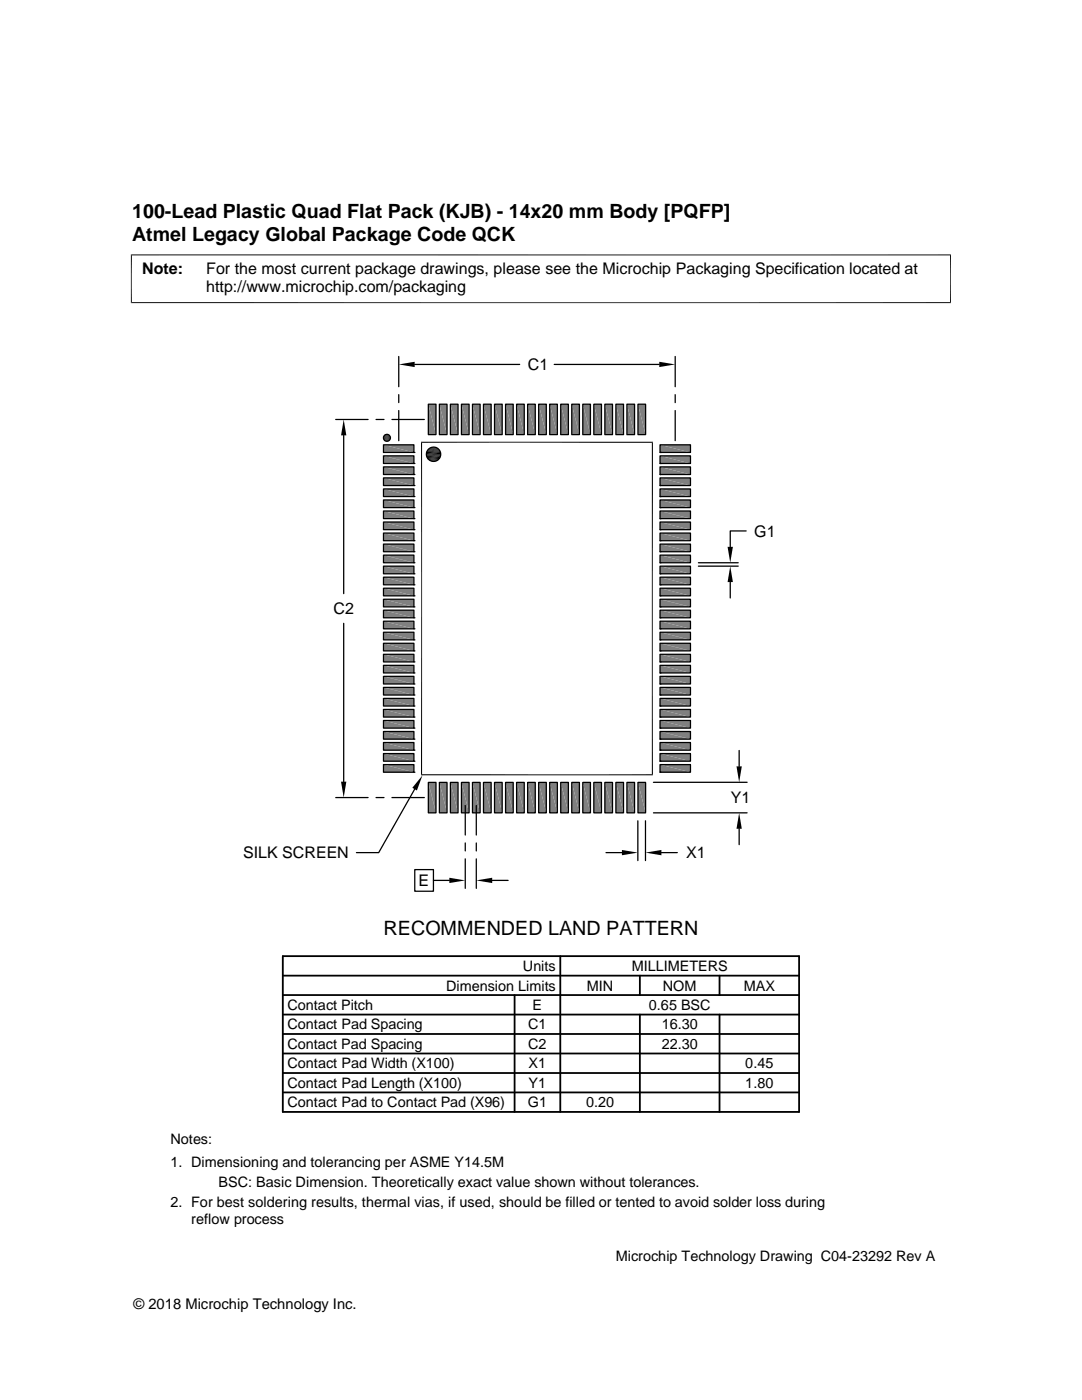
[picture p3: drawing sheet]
<svg xmlns="http://www.w3.org/2000/svg" width="216mm" height="279mm" viewBox="0 0 216 279" stroke-linecap="round" stroke-linejoin="round" font-family="sans-serif">
<g fill="#808080">
<path d="M127.3 80.7l1.5 6h-1.5z"/>
<path d="M127.3 80.7h1.5v6z"/>
<path d="M125.1 80.7l1.5 6h-1.5z"/>
<path d="M125.1 80.7h1.5v6z"/>
<path d="M122.9 80.7l1.5 6h-1.5z"/>
<path d="M122.9 80.7h1.5v6z"/>
<path d="M120.7 80.7l1.5 6h-1.5z"/>
<path d="M120.7 80.7h1.5v6z"/>
<path d="M118.5 80.7l1.5 6h-1.5z"/>
<path d="M118.5 80.7h1.5v6z"/>
<path d="M116.3 80.7l1.5 6h-1.5z"/>
<path d="M116.3 80.7h1.5v6z"/>
<path d="M114.1 80.7l1.5 6h-1.5z"/>
<path d="M114.1 80.7h1.5v6z"/>
<path d="M111.9 80.7l1.5 6h-1.5z"/>
<path d="M111.9 80.7h1.5v6z"/>
<path d="M109.7 80.7l1.5 6h-1.5z"/>
<path d="M109.7 80.7h1.5v6z"/>
<path d="M107.5 80.7l1.5 6h-1.5z"/>
<path d="M107.5 80.7h1.5v6z"/>
<path d="M105.3 80.7l1.5 6h-1.5z"/>
<path d="M105.3 80.7h1.5v6z"/>
<path d="M103.1 80.7l1.5 6h-1.5z"/>
<path d="M103.1 80.7h1.5v6z"/>
<path d="M100.9 80.7l1.5 6h-1.5z"/>
<path d="M100.9 80.7h1.5v6z"/>
<path d="M98.7 80.7l1.5 6h-1.5z"/>
<path d="M98.7 80.7h1.5v6z"/>
<path d="M96.5 80.7l1.5 6h-1.5z"/>
<path d="M96.5 80.7h1.5v6z"/>
<path d="M94.3 80.7l1.5 6h-1.5z"/>
<path d="M94.3 80.7h1.5v6z"/>
<path d="M92.1 80.7l1.5 6h-1.5z"/>
<path d="M92.1 80.7h1.5v6z"/>
<path d="M89.9 80.7l1.5 6h-1.5z"/>
<path d="M89.9 80.7h1.5v6z"/>
<path d="M87.7 80.7l1.5 6h-1.5z"/>
<path d="M87.7 80.7h1.5v6z"/>
<path d="M85.5 80.7l1.5 6h-1.5z"/>
<path d="M85.5 80.7h1.5v6z"/>
<path d="M131.7 88.8l6.1 1.5h-6.1z"/>
<path d="M131.7 88.8h6.1v1.5z"/>
<path d="M76.5 88.8l6.1 1.5h-6.1z"/>
<path d="M76.5 88.8h6.1v1.5z"/>
<path d="M131.7 91l6.1 1.5h-6.1z"/>
<path d="M131.7 91h6.1v1.5z"/>
<path d="M76.5 91l6.1 1.5h-6.1z"/>
<path d="M76.5 91h6.1v1.5z"/>
<path d="M131.7 93.2l6.1 1.5h-6.1z"/>
<path d="M131.7 93.2h6.1v1.5z"/>
<path d="M76.5 93.2l6.1 1.5h-6.1z"/>
<path d="M76.5 93.2h6.1v1.5z"/>
<path d="M131.7 95.4l6.1 1.5h-6.1z"/>
<path d="M131.7 95.4h6.1v1.5z"/>
<path d="M76.5 95.4l6.1 1.5h-6.1z"/>
<path d="M76.5 95.4h6.1v1.5z"/>
<path d="M131.7 97.6l6.1 1.5h-6.1z"/>
<path d="M131.7 97.6h6.1v1.5z"/>
<path d="M76.5 97.6l6.1 1.5h-6.1z"/>
<path d="M76.5 97.6h6.1v1.5z"/>
<path d="M131.7 99.8l6.1 1.5h-6.1z"/>
<path d="M131.7 99.8h6.1v1.5z"/>
<path d="M76.5 99.8l6.1 1.5h-6.1z"/>
<path d="M76.5 99.8h6.1v1.5z"/>
<path d="M131.7 102l6.1 1.5h-6.1z"/>
<path d="M131.7 102h6.1v1.5z"/>
<path d="M76.5 102l6.1 1.5h-6.1z"/>
<path d="M76.5 102h6.1v1.5z"/>
<path d="M131.7 104.2l6.1 1.5h-6.1z"/>
<path d="M131.7 104.2h6.1v1.5z"/>
<path d="M76.5 104.2l6.1 1.5h-6.1z"/>
<path d="M76.5 104.2h6.1v1.5z"/>
<path d="M131.7 106.4l6.1 1.5h-6.1z"/>
<path d="M131.7 106.4h6.1v1.5z"/>
<path d="M76.5 106.4l6.1 1.5h-6.1z"/>
<path d="M76.5 106.4h6.1v1.5z"/>
<path d="M131.7 108.6l6.1 1.5h-6.1z"/>
<path d="M131.7 108.6h6.1v1.5z"/>
<path d="M76.5 108.6l6.1 1.5h-6.1z"/>
<path d="M76.5 108.6h6.1v1.5z"/>
<path d="M131.7 110.8l6.1 1.5h-6.1z"/>
<path d="M131.7 110.8h6.1v1.5z"/>
<path d="M76.5 110.8l6.1 1.5h-6.1z"/>
<path d="M76.5 110.8h6.1v1.5z"/>
<path d="M131.7 113l6.1 1.5h-6.1z"/>
<path d="M131.7 113h6.1v1.5z"/>
<path d="M76.5 113l6.1 1.5h-6.1z"/>
<path d="M76.5 113h6.1v1.5z"/>
<path d="M131.7 115.2l6.1 1.5h-6.1z"/>
<path d="M131.7 115.2h6.1v1.5z"/>
<path d="M76.5 115.2l6.1 1.5h-6.1z"/>
<path d="M76.5 115.2h6.1v1.5z"/>
<path d="M131.7 117.4l6.1 1.5h-6.1z"/>
<path d="M131.7 117.4h6.1v1.5z"/>
<path d="M76.5 117.4l6.1 1.5h-6.1z"/>
<path d="M76.5 117.4h6.1v1.5z"/>
<path d="M131.7 119.6l6.1 1.5h-6.1z"/>
<path d="M131.7 119.6h6.1v1.5z"/>
<path d="M76.5 119.6l6.1 1.5h-6.1z"/>
<path d="M76.5 119.6h6.1v1.5z"/>
<path d="M131.7 121.8l6.1 1.5h-6.1z"/>
<path d="M131.7 121.8h6.1v1.5z"/>
<path d="M76.5 121.8l6.1 1.5h-6.1z"/>
<path d="M76.5 121.8h6.1v1.5z"/>
<path d="M131.7 124l6.1 1.5h-6.1z"/>
<path d="M131.7 124h6.1v1.5z"/>
<path d="M76.5 124l6.1 1.5h-6.1z"/>
<path d="M76.5 124h6.1v1.5z"/>
<path d="M131.7 126.2l6.1 1.5h-6.1z"/>
<path d="M131.7 126.2h6.1v1.5z"/>
<path d="M76.5 126.2l6.1 1.5h-6.1z"/>
<path d="M76.5 126.2h6.1v1.5z"/>
<path d="M131.7 128.4l6.1 1.5h-6.1z"/>
<path d="M131.7 128.4h6.1v1.5z"/>
<path d="M76.5 128.4l6.1 1.5h-6.1z"/>
<path d="M76.5 128.4h6.1v1.5z"/>
<path d="M131.7 130.6l6.1 1.5h-6.1z"/>
<path d="M131.7 130.6h6.1v1.5z"/>
<path d="M76.5 130.6l6.1 1.5h-6.1z"/>
<path d="M76.5 130.6h6.1v1.5z"/>
<path d="M131.7 132.8l6.1 1.5h-6.1z"/>
<path d="M131.7 132.8h6.1v1.5z"/>
<path d="M76.5 132.8l6.1 1.5h-6.1z"/>
<path d="M76.5 132.8h6.1v1.5z"/>
<path d="M131.7 135l6.1 1.5h-6.1z"/>
<path d="M131.7 135h6.1v1.5z"/>
<path d="M76.5 135l6.1 1.5h-6.1z"/>
<path d="M76.5 135h6.1v1.5z"/>
<path d="M131.7 137.2l6.1 1.5h-6.1z"/>
<path d="M131.7 137.2h6.1v1.5z"/>
<path d="M76.5 137.2l6.1 1.5h-6.1z"/>
<path d="M76.5 137.2h6.1v1.5z"/>
<path d="M131.7 139.4l6.1 1.5h-6.1z"/>
<path d="M131.7 139.4h6.1v1.5z"/>
<path d="M76.5 139.4l6.1 1.5h-6.1z"/>
<path d="M76.5 139.4h6.1v1.5z"/>
<path d="M131.7 141.6l6.1 1.5h-6.1z"/>
<path d="M131.7 141.6h6.1v1.5z"/>
<path d="M76.5 141.6l6.1 1.5h-6.1z"/>
<path d="M76.5 141.6h6.1v1.5z"/>
<path d="M131.7 143.8l6.1 1.5h-6.1z"/>
<path d="M131.7 143.8h6.1v1.5z"/>
<path d="M76.5 143.8l6.1 1.5h-6.1z"/>
<path d="M76.5 143.8h6.1v1.5z"/>
<path d="M131.7 146l6.1 1.5h-6.1z"/>
<path d="M131.7 146h6.1v1.5z"/>
<path d="M76.5 146l6.1 1.5h-6.1z"/>
<path d="M76.5 146h6.1v1.5z"/>
<path d="M131.7 148.2l6.1 1.5h-6.1z"/>
<path d="M131.7 148.2h6.1v1.5z"/>
<path d="M76.5 148.2l6.1 1.5h-6.1z"/>
<path d="M76.5 148.2h6.1v1.5z"/>
<path d="M131.7 150.4l6.1 1.5h-6.1z"/>
<path d="M131.7 150.4h6.1v1.5z"/>
<path d="M76.5 150.4l6.1 1.5h-6.1z"/>
<path d="M76.5 150.4h6.1v1.5z"/>
<path d="M131.7 152.6l6.1 1.5h-6.1z"/>
<path d="M131.7 152.6h6.1v1.5z"/>
<path d="M76.5 152.6l6.1 1.5h-6.1z"/>
<path d="M76.5 152.6h6.1v1.5z"/>
<path d="M127.3 156.1l1.5 6.1h-1.5z"/>
<path d="M127.3 156.1h1.5v6.1z"/>
<path d="M125.1 156.1l1.5 6.1h-1.5z"/>
<path d="M125.1 156.1h1.5v6.1z"/>
<path d="M122.9 156.1l1.5 6.1h-1.5z"/>
<path d="M122.9 156.1h1.5v6.1z"/>
<path d="M120.7 156.1l1.5 6.1h-1.5z"/>
<path d="M120.7 156.1h1.5v6.1z"/>
<path d="M118.5 156.1l1.5 6.1h-1.5z"/>
<path d="M118.5 156.1h1.5v6.1z"/>
<path d="M116.3 156.1l1.5 6.1h-1.5z"/>
<path d="M116.3 156.1h1.5v6.1z"/>
<path d="M114.1 156.1l1.5 6.1h-1.5z"/>
<path d="M114.1 156.1h1.5v6.1z"/>
<path d="M111.9 156.1l1.5 6.1h-1.5z"/>
<path d="M111.9 156.1h1.5v6.1z"/>
<path d="M109.7 156.1l1.5 6.1h-1.5z"/>
<path d="M109.7 156.1h1.5v6.1z"/>
<path d="M107.5 156.1l1.5 6.1h-1.5z"/>
<path d="M107.5 156.1h1.5v6.1z"/>
<path d="M105.3 156.1l1.5 6.1h-1.5z"/>
<path d="M105.3 156.1h1.5v6.1z"/>
<path d="M103.1 156.1l1.5 6.1h-1.5z"/>
<path d="M103.1 156.1h1.5v6.1z"/>
<path d="M100.9 156.1l1.5 6.1h-1.5z"/>
<path d="M100.9 156.1h1.5v6.1z"/>
<path d="M98.7 156.1l1.5 6.1h-1.5z"/>
<path d="M98.7 156.1h1.5v6.1z"/>
<path d="M96.5 156.1l1.5 6.1h-1.5z"/>
<path d="M96.5 156.1h1.5v6.1z"/>
<path d="M94.3 156.1l1.5 6.1h-1.5z"/>
<path d="M94.3 156.1h1.5v6.1z"/>
<path d="M92.1 156.1l1.5 6.1h-1.5z"/>
<path d="M92.1 156.1h1.5v6.1z"/>
<path d="M89.9 156.1l1.5 6.1h-1.5z"/>
<path d="M89.9 156.1h1.5v6.1z"/>
<path d="M87.7 156.1l1.5 6.1h-1.5z"/>
<path d="M87.7 156.1h1.5v6.1z"/>
<path d="M85.5 156.1l1.5 6.1h-1.5z"/>
<path d="M85.5 156.1h1.5v6.1z"/>
</g>
<g fill="none" stroke="#000" stroke-width=".25">
<path d="M79.6 71.1v6.1M79.6 78.8v1.5M82.7 72.7h21M110.6 72.7h21M134.7 71.1v6.1M134.7 78.8v1.5M67 83.7h6.4M68.6 86.9v31.6M75 83.7h1.6M76.5 99.8h6.1v1.5h-6.1zM76.5 97.6h6.1v1.5h-6.1zM76.5 95.4h6.1v1.5h-6.1z"/>
<path d="M76.5 93.2h6.1v1.5h-6.1zM76.5 91h6.1v1.5h-6.1zM76.5 88.8h6.1v1.5h-6.1zM78.2 83.7h6.5M79.6 81.9v6M82.6 99.1h.1M82.6 96.9h.1M82.6 94.7h.1M82.6 92.5h.1M82.6 90.3h.1M85.1 90.5h2.8M85.1 91.1h2.8"/>
<path d="M85.1 90.3h2.8M85.5 80.7h1.5v6h-1.5zM87.7 80.7h1.5v6h-1.5zM89.9 80.7h1.5v6h-1.5zM92.1 80.7h1.5v6h-1.5zM94.3 80.7h1.5v6h-1.5zM96.5 80.7h1.5v6h-1.5zM98.7 80.7h1.5v6h-1.5zM100.9 80.7h1.5v6h-1.5zM103.1 80.7h1.5v6h-1.5zM105.3 80.7h1.5v6h-1.5zM107.5 80.7h1.5v6h-1.5z"/>
<path d="M109.7 80.7h1.5v6h-1.5zM111.9 80.7h1.5v6h-1.5zM114.1 80.7h1.5v6h-1.5zM116.3 80.7h1.5v6h-1.5zM118.5 80.7h1.5v6h-1.5zM120.7 80.7h1.5v6h-1.5zM122.9 80.7h1.5v6h-1.5zM125.1 80.7h1.5v6h-1.5zM127.3 80.7h1.5v6h-1.5zM131.7 99.8h6.1v1.5h-6.1zM131.7 97.6h6.1v1.5h-6.1zM131.7 99.1h.1"/>
<path d="M131.7 95.4h6.1v1.5h-6.1zM131.7 96.9h.1M131.7 93.2h6.1v1.5h-6.1zM131.7 94.7h.1M131.7 91h6.1v1.5h-6.1zM131.7 92.5h.1M131.7 88.8h6.1v1.5h-6.1zM131.7 90.3h.1M134.7 81.9v6M76.5 119.6h6.1v1.5h-6.1zM76.5 117.4h6.1v1.5h-6.1zM76.5 115.2h6.1v1.5h-6.1z"/>
<path d="M76.5 113h6.1v1.5h-6.1zM76.5 110.8h6.1v1.5h-6.1zM76.5 108.6h6.1v1.5h-6.1zM76.5 106.4h6.1v1.5h-6.1zM76.5 104.2h6.1v1.5h-6.1zM76.5 102h6.1v1.5h-6.1zM82.6 118.9h.1M82.6 116.7h.1M82.6 114.5h.1M82.6 112.3h.1M82.6 110.1h.1M82.6 107.9h.1"/>
<path d="M82.6 105.7h.1M82.6 103.5h.1M82.6 101.3h.1M131.7 119.6h6.1v1.5h-6.1zM131.7 117.4h6.1v1.5h-6.1zM131.7 118.9h.1M131.7 115.2h6.1v1.5h-6.1zM131.7 116.7h.1M131.7 113h6.1v1.5h-6.1zM131.7 114.5h.1M131.7 110.8h6.1v1.5h-6.1zM131.7 112.3h.1"/>
<path d="M131.7 108.6h6.1v1.5h-6.1zM131.7 110.1h.1M131.7 106.4h6.1v1.5h-6.1zM131.7 107.9h.1M131.7 104.2h6.1v1.5h-6.1zM131.7 105.7h.1M131.7 102h6.1v1.5h-6.1zM131.7 103.5h.1M131.7 101.3h.1M139.4 113h7.9M139.4 112.3h7.9M145.7 116.2v3.1"/>
<path d="M148.9 106h-3.2v3.1M68.6 124.4v31.6M76.5 139.4h6.1v1.5h-6.1zM76.5 137.2h6.1v1.5h-6.1zM76.5 135h6.1v1.5h-6.1zM76.5 132.8h6.1v1.5h-6.1zM76.5 130.6h6.1v1.5h-6.1zM76.5 128.4h6.1v1.5h-6.1zM76.5 126.2h6.1v1.5h-6.1zM76.5 124h6.1v1.5h-6.1zM76.5 121.8h6.1v1.5h-6.1zM82.6 138.7h.1"/>
<path d="M82.6 136.5h.1M82.6 134.3h.1M82.6 132.1h.1M82.6 129.9h.1M82.6 127.7h.1M82.6 125.5h.1M82.6 123.3h.1M82.6 121.1h.1M131.7 139.4h6.1v1.5h-6.1zM131.7 137.2h6.1v1.5h-6.1zM131.7 138.7h.1M131.7 135h6.1v1.5h-6.1z"/>
<path d="M131.7 136.5h.1M131.7 132.8h6.1v1.5h-6.1zM131.7 134.3h.1M131.7 130.6h6.1v1.5h-6.1zM131.7 132.1h.1M131.7 128.4h6.1v1.5h-6.1zM131.7 129.9h.1M131.7 126.2h6.1v1.5h-6.1zM131.7 127.7h.1M131.7 124h6.1v1.5h-6.1zM131.7 125.5h.1M131.7 121.8h6.1v1.5h-6.1z"/>
<path d="M131.7 123.3h.1M131.7 121.1h.1M67 159.2h6.4M75 159.2h1.6M76.5 152.6h6.1v1.5h-6.1zM76.5 150.4h6.1v1.5h-6.1zM76.5 148.2h6.1v1.5h-6.1zM76.5 146h6.1v1.5h-6.1zM76.5 143.8h6.1v1.5h-6.1zM76.5 141.6h6.1v1.5h-6.1zM78.2 159.2h6.5M82.6 154.1h.1"/>
<path d="M82.6 151.9h.1M82.6 149.7h.1M82.6 147.5h.1M82.6 145.3h.1M82.6 143.1h.1M82.6 140.9h.1M82.7 157.5l-7.1 12.7h-4.5M85.5 156.1h1.5v6.1h-1.5zM87.7 156.1h1.5v6.1h-1.5zM89.9 156.1h1.5v6.1h-1.5zM92.1 156.1h1.5v6.1h-1.5zM94.3 156.1h1.5v6.1h-1.5z"/>
<path d="M96.5 156.1h1.5v6.1h-1.5zM98.7 156.1h1.5v6.1h-1.5zM100.9 156.1h1.5v6.1h-1.5zM103.1 156.1h1.5v6.1h-1.5zM105.3 156.1h1.5v6.1h-1.5zM107.5 156.1h1.5v6.1h-1.5zM109.7 156.1h1.5v6.1h-1.5zM111.9 156.1h1.5v6.1h-1.5zM114.1 156.1h1.5v6.1h-1.5zM116.3 156.1h1.5v6.1h-1.5zM118.5 156.1h1.5v6.1h-1.5zM120.7 156.1h1.5v6.1h-1.5z"/>
<path d="M122.9 156.1h1.5v6.1h-1.5zM125.1 156.1h1.5v6.1h-1.5zM127.3 156.1h1.5v6.1h-1.5zM130.4 156.1h18.7M131.7 152.6h6.1v1.5h-6.1zM131.7 154.1h.1M131.7 150.4h6.1v1.5h-6.1zM131.7 151.9h.1M131.7 148.2h6.1v1.5h-6.1zM131.7 149.7h.1M131.7 146h6.1v1.5h-6.1zM131.7 147.5h.1"/>
<path d="M131.7 143.8h6.1v1.5h-6.1zM131.7 145.3h.1M131.7 141.6h6.1v1.5h-6.1zM131.7 143.1h.1M131.7 140.9h.1M147.5 149.8v3.2M82.8 173.5h3.7v4.4h-3.7zM86.5 175.7h3.2M92.8 160.8v5.8M92.8 168.2v1.6M92.8 171.4v5.9M95 160.8v5.8"/>
<path d="M95 168.2v1.6M95 171.4v5.9M98.2 175.7h3.2M120.9 170.2h3.2M127.3 163.8v7.9M128.8 163.8v7.9M130.4 162.2h18.7M132 170.2h3.1M147.5 165.4v3.2"/>
<circle cx="77.2" cy="87.4" r=".7"/>
<circle cx="86.5" cy="90.7" r="1.44"/>
</g>
<path d="M84.1 88.2v66.5M85.3 89.8h2.4M85.3 91.5h2.4M130.2 88.2v66.5M130.3 88.3h-46.3M84 154.6h46.3" fill="none" stroke="#000" stroke-width=".21"/>
<g fill="#000">
<path d="M79.6 72.7l3.1-.5v1.1zM131.6 72.2l3.1 .5-3.1 .6zM68.6 83.7l.5 3.2h-1zM76.5 87.2l1.4 .2h-1.4zM76.5 87.2h1.4v.2zM76.5 87.4l1.4 .1h-1.4zM76.5 87.4h1.4v.1zM76.5 87.5l1.4 .1h-1.3zM76.5 87.5h1.4v.1zM76.6 87.1l1.3 .1h-1.4zM76.6 87.1h1.3v.1zM76.6 87.6l1.2 .1h-1.2z"/>
<path d="M76.6 87.6h1.3l-.1 .1zM76.6 87l1.3 .1h-1.3zM76.6 87h1.2l.1 .1zM76.6 87.7l1.1 .1zM76.6 87.7h1.2l-.1 .1zM76.7 86.9l1.1 .1h-1.2zM76.7 86.9l1.1 .1zM76.7 87.8l.9 .1zM76.7 87.8h1zM76.7 86.9h1zM76.8 86.8l.9 .1zM76.8 87.9l.7 .1z"/>
<path d="M76.8 87.9h.8zM76.8 86.8h.8zM76.9 86.8h.7zM76.9 88l.5 .1zM76.9 88h.6zM76.9 86.8h.6zM77 86.7l.5 .1zM77 88.1h.3zM77 88.1h.4zM77 86.7h.4zM77.2 86.7h.2zM85.4 91.6l2 .2h-1.8z"/>
<path d="M85.6 89.5h1.8l.2 .2zM85.6 91.8l1.6 .1h-1.3zM85.6 91.8h1.8l-.2 .1zM85.6 89.5l.3-.1 1.5 .1zM85.9 89.4h1.3l.2 .1zM85.9 91.9l1 .1zM85.9 91.9h1.3zM85.9 89.4h1.3zM86.1 89.3l1.1 .1zM86.1 92l.6 .1zM86.1 92h.8zM86.1 89.3h.8z"/>
<path d="M86.4 89.2l.5 .1zM145.7 113l.5 3.2h-1zM145.2 109.1h1l-.5 3.2zM68.1 156h1l-.5 3.2zM84.3 154.7l-1.1 3.1-.9-.6zM147 153h1l-.5 3.1zM89.7 175.2l3.1 .5-3.1 .5zM95 175.7l3.2-.5v1zM124.1 169.6l3.2 .6-3.2 .5zM128.8 170.2l3.2-.6v1.1zM147.5 162.2l.5 3.2h-1z"/>
</g>
<path d="M26.1 50.9h163.7M26.2 50.8v9.7M189.7 50.8v9.7M26.1 60.4h163.7M85.4 89.6h2.2M85.4 91.7h2.2" fill="none" stroke="#000" stroke-width=".2"/>
<path d="M85.2 91.3h2.7M85.2 90h2.7" fill="none" stroke="#000" stroke-width=".23"/>
<path d="M85.1 90.8h2.8" fill="none" stroke="#000" stroke-width=".28"/>
<g fill="none" stroke="#000" stroke-width=".36">
<path d="M56.4 194.7h103M56.4 190.8h103v31.1h-103zM56.4 198.6h103M102.7 198.6v23.3M111.8 190.8v31.1M127.7 194.7v3.9M143.6 194.7v3.9M56.4 210.2h103M56.4 214.1h103M56.4 202.5h103M56.4 218h103M56.4 206.4h103"/>
<path d="M127.7 202.5v19.4M143.6 202.5v19.4"/>
</g>
<g font-size="3.9">
<text x="26.4" y="43.5">100-Lead Plastic Quad Flat Pack (KJB) - 14x20 mm Body [PQFP]</text>
<text x="26.4" y="48">Atmel Legacy Global Package Code QCK</text>
<text x="76.5" y="186.7">RECOMMENDED LAND PATTERN</text>
</g>
<g font-size="3.2">
<text x="28.4" y="54.6">Note:</text>
<text x="41.1" y="58.3">http://www.microchip.com/packaging</text>
<text x="41.1" y="54.6">For the most current package drawings, please see the Microchip Packaging Specification located at</text>
<text x="105.3" y="73.9">C1</text>
<text x="150.5" y="107.1">G1</text>
<text x="66.5" y="122.6">C2</text>
<text x="145.8" y="160.3">Y1</text>
<text x="48.5" y="171.3">SILK SCREEN</text>
<text x="136.9" y="171.3">X1</text>
<text x="83.5" y="176.8">E</text>
</g>
<g font-size="2.9">
<text x="89" y="197.7">Dimension Limits</text>
<text x="104.3" y="193.8">Units</text>
<text x="117.1" y="197.7">MIN</text>
<text x="126" y="193.8">MILLIMETERS</text>
<text x="132.3" y="197.7">NOM</text>
<text x="148.4" y="197.7">MAX</text>
<text x="57.3" y="201.6">Contact Pitch</text>
<text x="106.3" y="201.6">E</text>
<text x="129.5" y="201.6">0.65 BSC</text>
<text x="57.3" y="209.3">Contact Pad Spacing</text>
<text x="57.3" y="205.4">Contact Pad Spacing</text>
<text x="105.4" y="209.3">C2</text>
<text x="105.4" y="205.4">C1</text>
<text x="132" y="205.4">16.30</text>
<text x="132" y="209.3">22.30</text>
<text x="57.3" y="213.2">Contact Pad Width (X100)</text>
<text x="105.5" y="213.2">X1</text>
<text x="148.7" y="213.2">0.45</text>
<text x="57.3" y="221">Contact Pad to Contact Pad (X96)</text>
<text x="57.3" y="217.1">Contact Pad Length (X100)</text>
<text x="105.3" y="221">G1</text>
<text x="105.5" y="217.1">Y1</text>
<text x="116.9" y="221">0.20</text>
<text x="148.7" y="217.1">1.80</text>
<text x="34" y="228.3">Notes:</text>
<text x="34" y="232.9">1. Dimensioning and tolerancing per ASME Y14.5M</text>
<text x="43.6" y="236.9">BSC: Basic Dimension. Theoretically exact value shown without tolerances.</text>
<text x="34" y="241">2. For best soldering results, thermal vias, if used, should be filled or tented to avoid solder loss during</text>
<text x="38.1" y="244.3">reflow process</text>
<text x="122.9" y="251.7">Microchip Technology Drawing C04-23292 Rev A</text>
<text x="26.6" y="261.3">© 2018 Microchip Technology Inc.</text>
</g>
</svg>
